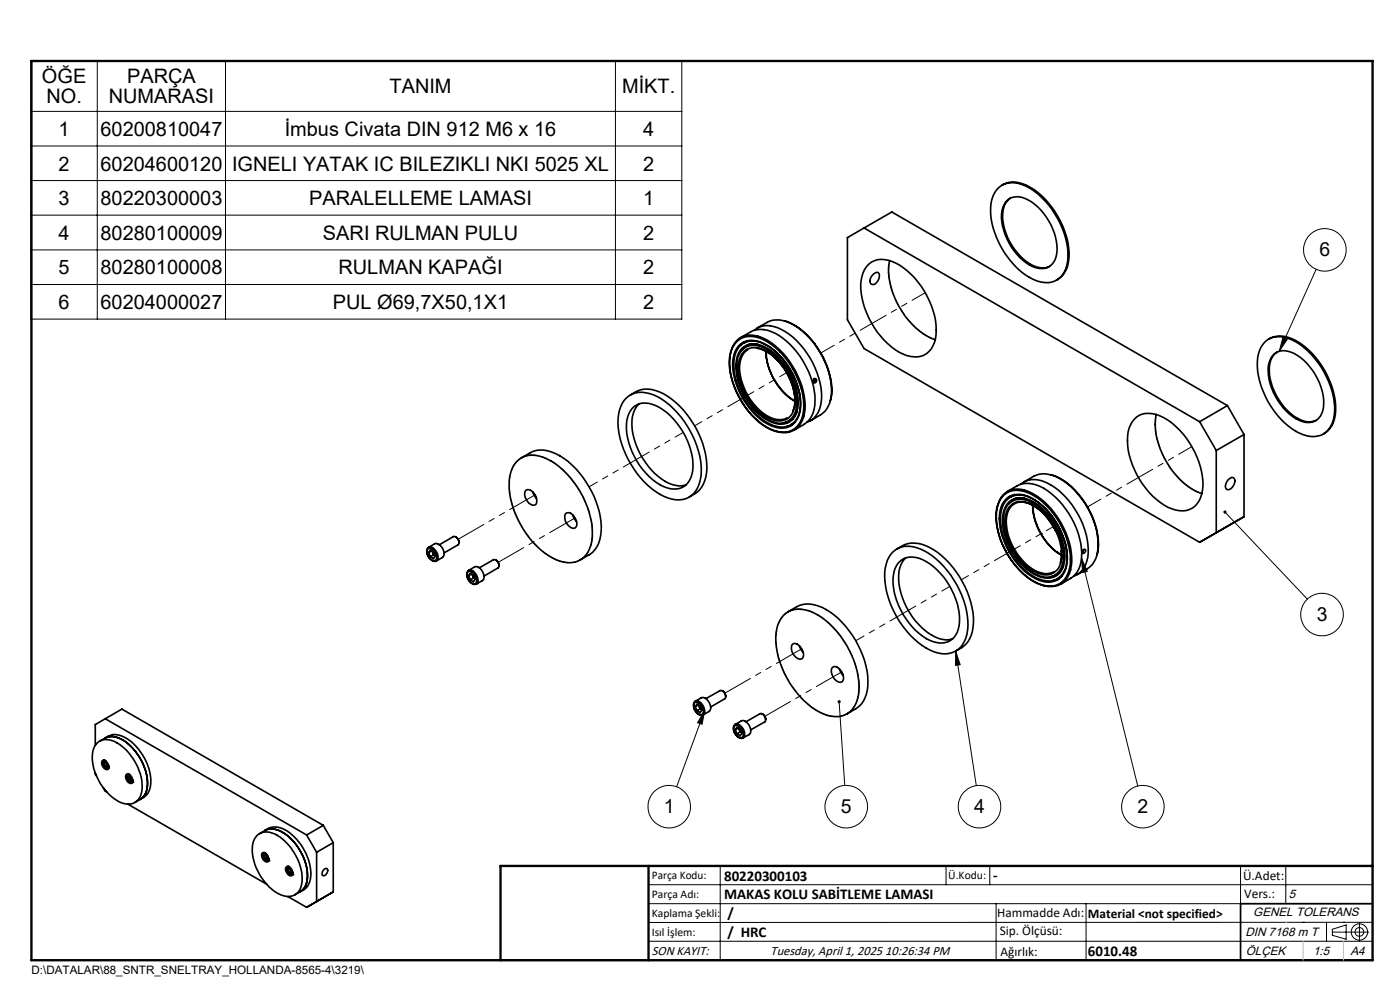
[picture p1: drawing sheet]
<svg xmlns="http://www.w3.org/2000/svg" width="297mm" height="210mm" viewBox="0 0 297 210" stroke-linecap="round" stroke-linejoin="round" font-family="sans-serif">
<g fill="none" stroke="#000" stroke-width=".35">
<path d="M211.9 39.8a5 5 0 0 1 5.6-.4 17.8 17.8 0 0 1 9.1 15.2 5.1 5.1 0 0 1-3.5 5.3 9.2 9.2 0 0 1-8-3.7 18 18 0 0 1-5-12.1 6 6 0 0 1 1.8-4.3zM212.5 39.3a5.2 5.2 0 0 1 5.3 0 17.8 17.8 0 0 1 9 15.1 5.5 5.5 0 0 1-2.6 5M183.3 48.4l71.2 41.1M183.3 48.4l-3.5 2v17.4l3.5 6.1 71.2 41.1M183.3 48.4l5.9-3.4 71.2 41M184.3 56a4.9 4.9 0 0 1 5.7-.2 17.2 17.2 0 0 1 8.6 15.1 4.5 4.5 0 0 1-5.3 4.7 13.1 13.1 0 0 1-7.8-6.1 15.8 15.8 0 0 1-2.8-10.1 5.6 5.6 0 0 1 1.6-3.4zM185.3 58.2a.74 .74 0 0 1 1.1-.2 1.78 1.78 0 0 1-1.3 2.4 1.1 1.1 0 0 1-.1-1.9zM188.7 55.3a14.7 14.7 0 0 0 2.7 10.8 14 14 0 0 0 7 6M213.4 42.8a3.6 3.6 0 0 1 4.6-.4 12.7 12.7 0 0 1 6.2 11.3 3.4 3.4 0 0 1-5.2 2.8 12.6 12.6 0 0 1-6.5-11.1 4.7 4.7 0 0 1 .9-2.6zM214.3 42a4.8 4.8 0 0 0-1.5 4.8 12.9 12.9 0 0 0 6.5 9.6 3.9 3.9 0 0 0 3.3 .1M155 74.6a14.6 14.6 0 0 0 2.1 10.1 14.2 14.2 0 0 0 7.6 6.8M155 74.5a4.4 4.4 0 0 1 6.3-3 16.9 16.9 0 0 1 9.3 12.5 7.1 7.1 0 0 1-1.8 7 4.4 4.4 0 0 1-4 .5"/>
<path d="M156.2 72.5a5.1 5.1 0 0 1 6.5 0 17.2 17.2 0 0 1 7.8 14.5 4.5 4.5 0 0 1-6.9 4.1 16.7 16.7 0 0 1-8.8-15.1 5.7 5.7 0 0 1 1.4-3.5zM156.7 73.3a4.3 4.3 0 0 1 5.2-.5 15.6 15.6 0 0 1 8 13.4 4.4 4.4 0 0 1-3.6 4.6 8 8 0 0 1-6-2.8 15.9 15.9 0 0 1-4.9-11.2 6 6 0 0 1 1.3-3.5zM156.9 73.4a4.2 4.2 0 0 1 5.1-.5 15.1 15.1 0 0 1 7.7 14 4 4 0 0 1-5.5 3.4 14.6 14.6 0 0 1-8.1-9.7 8 8 0 0 1 .8-7.2zM157.1 71.6l2.1-1.2a5.3 5.3 0 0 1 5.2 .3 17.4 17.4 0 0 1 8.5 15.2 5.2 5.2 0 0 1-2.3 4.1l-2.1 1.3M157.4 73.8a4.2 4.2 0 0 1 5.1-.1 13.9 13.9 0 0 1 6.7 13 3.7 3.7 0 0 1-5.5 2.9 14 14 0 0 1-7.5-13.3 4.8 4.8 0 0 1 1.2-2.5zM157.6 74.1a4.3 4.3 0 0 1 5.1 0 13.8 13.8 0 0 1 6.3 12.1 3.6 3.6 0 0 1-5.3 3.2 13.7 13.7 0 0 1-7.4-12.2 4.6 4.6 0 0 1 1.3-3.1zM157.8 74.6a3.5 3.5 0 0 1 4.1-.4 12.6 12.6 0 0 1 6.7 12.2 3.4 3.4 0 0 1-5.2 2.5 12.7 12.7 0 0 1-6.7-12.2l.4-1.2zM157.9 72.5l-.8 .8M158.6 74.2a4.9 4.9 0 0 0-1.5 5.4 12.5 12.5 0 0 0 6.8 9.2l1.3 .2 1.2-.1 .6-.3M158.7 72.3l-1 .5M159.1 73l-.7 .4M160 70.1a4.6 4.6 0 0 1 5-.6 17.1 17.1 0 0 1 9.2 12.7 7.1 7.1 0 0 1-2 6.9l-1 .5"/>
<path d="M160.6 69.6a6.8 6.8 0 0 1 4.7-1.7 11.5 11.5 0 0 1 7.2 4.7 16.1 16.1 0 0 1 3.7 12l-.1 .8a4.7 4.7 0 0 1-2 2.6l-2.2 1.2M160.7 73.9a9.9 9.9 0 0 1 6.2 5.2 11.1 11.1 0 0 1 1.6 7.4l-.3 .6M160.8 73.1a3.4 3.4 0 0 0-3.5 1.2M162.5 74.5a12.8 12.8 0 0 0 6.1 10.6M162.6 75.3a13.1 13.1 0 0 0 6 9.7M162.6 74.6v.7M166.5 68.1a14.4 14.4 0 0 1 7.6 6.8 14.9 14.9 0 0 1 2.1 10M268.4 72.5a5.1 5.1 0 0 1 5.7-.4 17.7 17.7 0 0 1 9 15.1 5.5 5.5 0 0 1-2.8 5.1 6.7 6.7 0 0 1-6.2-1.3 18 18 0 0 1-7.4-14.2 6.2 6.2 0 0 1 1.7-4.3zM269.1 72a5.2 5.2 0 0 1 5.2 0 17.4 17.4 0 0 1 9 16 5.1 5.1 0 0 1-2.6 4.1M270.3 75.1a4.1 4.1 0 0 1 5 .3 12.8 12.8 0 0 1 5.5 11 3.3 3.3 0 0 1-5.2 2.8 12.5 12.5 0 0 1-6.5-11.9 4.1 4.1 0 0 1 1.2-2.2zM270.9 74.7a4.8 4.8 0 0 0-1.6 4.8 13.4 13.4 0 0 0 5.9 9.2 4.2 4.2 0 0 0 4 .5M109.6 98a4.9 4.9 0 0 1 5.5-1 17.5 17.5 0 0 1 9 9.4 13.3 13.3 0 0 1 1 9.9 4.7 4.7 0 0 1-6.1 2.8 17.3 17.3 0 0 1-9.7-10.1 12.7 12.7 0 0 1-.6-9.8z"/>
<path d="M110.6 97.1a8.4 8.4 0 0 1 4-1.6 11.5 11.5 0 0 1 8.2 4.7 19 19 0 0 1 4.7 12.5 6.3 6.3 0 0 1-4.4 6.1M132.9 84.4a5.3 5.3 0 0 1 5.8-.6 18.9 18.9 0 0 1 9.8 13.1 9 9 0 0 1-1.3 7.7 5.1 5.1 0 0 1-6.4 .7 19.1 19.1 0 0 1-9.5-13.4 9 9 0 0 1 1.1-7zM133.7 83.8a5.6 5.6 0 0 1 6.1-.7 18.9 18.9 0 0 1 9.8 13.1 9 9 0 0 1-1.2 7.8l-2.2 1.4M134.1 86.7a4.1 4.1 0 0 1 5.1-.6 15 15 0 0 1 7.7 13.9 3.9 3.9 0 0 1-5.4 3.5 14.4 14.4 0 0 1-8.1-9.6 8 8 0 0 1 .7-7.2zM135.6 85.7a6.2 6.2 0 0 0-1.5 5.5 15.6 15.6 0 0 0 7.8 11.3 4.9 4.9 0 0 0 3.6 .4M168.1 90.2l-1.1 .2M168.2 88.9l-.7 .4M168.7 89.6l-1 .5M169.1 87.4a3.5 3.5 0 0 1-2.9 2.3M172.6 80.4a.4 .4 0 0 1 .6 .1 .4 .4 0 0 1-.1 .5 .4 .4 0 0 1-.5 0zM172.7 80.3l.2 .5-.3 .3M172.8 80.8l-.2 .2"/>
<path d="M172.8 80.5l-.3 .2M240.7 88.9a4.6 4.6 0 0 1 5.5-.6 17.1 17.1 0 0 1 8.9 12.9 6.6 6.6 0 0 1-2.2 6.6 5.8 5.8 0 0 1-5.9-.6 17.4 17.4 0 0 1-7.8-14.7 5.7 5.7 0 0 1 1.5-3.6zM245.3 87.9a15.1 15.1 0 0 0 2.9 11.4 13.7 13.7 0 0 0 6.8 5.4M254.5 89.5l3.5 6.1M258 95.6v17.4l-3.5 2M260.4 86l-5.9 3.5M260.4 86l3.5 6.2M263.9 92.2l-5.9 3.4M263.9 92.2v17.4M90.8 116.4a1.68 1.68 0 0 1 1.8 1.6 .71 .71 0 0 1-.3 .9 .71 .71 0 0 1-1-.3l-.6-1a1.14 1.14 0 0 1 .1-1.2zM90.9 116.1a1.83 1.83 0 0 0 .8 2.8l.6 .2 .3-.1M90.9 116.1h.1"/>
<path d="M90.9 116.1l1.3-.8a1.95 1.95 0 0 1 1.8 2.8l-1.4 .9a1.83 1.83 0 0 0-.5-2.6 1.07 1.07 0 0 0-1.2-.3zM90.9 117.2l.4 .9M90.9 117.2l.4-.5 .7 .4 .3 .9-.3 .5-.7-.4M91.5 116.9l-.6 .3M91.7 117l.1 .3M91.8 117v.3M91.8 117.3l.4 .5-.2-.1M91.8 117.3l.2 .4M92 117.7l-.7 .4M96.7 113.9l-.5-.1-3 1.8M96.7 113.9l.6 .7v.9l-3.1 1.8M96.7 113.9l.5 .5 .2 .7"/>
<path d="M105.2 118.8l-.5-.1-3 1.8M105.2 118.8l.4 .4a.95 .95 0 0 1 .1 1.3l-3 1.7M105.2 118.8l.5 .5 .2 .7M111.5 104.1a1.18 1.18 0 0 1 1.7 .5 1.97 1.97 0 0 1 .3 2.5 1.82 1.82 0 0 1-2-1.5 1.7 1.7 0 0 1 0-1.5zM113 104.3l.8 1.4M119.9 109a1.16 1.16 0 0 1 1.8 .5l.3 .4a1.4 1.4 0 0 1-.3 2.2 2.38 2.38 0 0 1-1.8-3.1zM121.5 109.2l.8 1.4M189.5 117a5.1 5.1 0 0 1 5.7-.6 18.3 18.3 0 0 1 9.2 10.9 12.2 12.2 0 0 1 .2 8.7 4.8 4.8 0 0 1-6.4 2.3 17.8 17.8 0 0 1-9.4-10.5 11.9 11.9 0 0 1-.2-9.6zM190.3 116.4a6.4 6.4 0 0 1 7.8 .3 19.6 19.6 0 0 1 8.4 15.2 6.2 6.2 0 0 1-3.8 6.2M190.6 119.3a4.1 4.1 0 0 1 5.2-.6 15.1 15.1 0 0 1 7.7 13.9 3.9 3.9 0 0 1-5.5 3.5 14.3 14.3 0 0 1-8.1-9.6 8 8 0 0 1 .7-7.2zM192.1 118.3a6.2 6.2 0 0 0-1.4 5.6 15.3 15.3 0 0 0 7.7 11.2 4.6 4.6 0 0 0 3.7 .4M211.6 107.4a14.4 14.4 0 0 0 2 10 16.2 16.2 0 0 0 6.7 6.5l1.1 .3"/>
<path d="M211.6 107.3a4.5 4.5 0 0 1 6.7-3 17.2 17.2 0 0 1 9.1 14.9 5 5 0 0 1-3.6 5.1l-1.4 .1-.9-.2M213.1 104.9a4.6 4.6 0 0 1 5.2-.3 16.8 16.8 0 0 1 8.7 15.2 4.5 4.5 0 0 1-4.2 4.5 10.4 10.4 0 0 1-7.2-4.2 16.7 16.7 0 0 1-4.2-11.6 5.6 5.6 0 0 1 1.7-3.6zM213.5 105.8a4.6 4.6 0 0 1 5.3-.2 15.5 15.5 0 0 1 7.6 13.6 4.1 4.1 0 0 1-6 3.9 15.4 15.4 0 0 1-8.3-12.2 6.1 6.1 0 0 1 1.4-5.1zM213.7 105.9a4.4 4.4 0 0 1 5.2-.1 15.3 15.3 0 0 1 7.4 13.3 4 4 0 0 1-5.8 3.7 15.1 15.1 0 0 1-8.2-11.9 6.3 6.3 0 0 1 1.4-5zM213.7 104.3a6.9 6.9 0 0 1 4.6-1.8 11.7 11.7 0 0 1 7.8 5.5 15.7 15.7 0 0 1 3.2 11.1 4.9 4.9 0 0 1-2.2 3.6l-2.1 1.2M213.8 107.1a3.8 3.8 0 0 1 4.9-.6 13.5 13.5 0 0 1 6.8 12.6 3.6 3.6 0 0 1-5.4 2.9 13.7 13.7 0 0 1-7.2-12.3 4.7 4.7 0 0 1 .9-2.6zM214.1 106.4a4.3 4.3 0 0 1 5.2 .1 14.5 14.5 0 0 1 6.6 12.3 3.8 3.8 0 0 1-3.7 3.9 9.9 9.9 0 0 1-7-5 12.7 12.7 0 0 1-2.3-9 4.4 4.4 0 0 1 1.2-2.3zM214.2 107.4a3.3 3.3 0 0 1 3.9-.7 12.8 12.8 0 0 1 7.1 11.8 3.4 3.4 0 0 1-4.9 3.2 12.7 12.7 0 0 1-7.1-11 4.9 4.9 0 0 1 1-3.3zM214.4 105.2l-.8 .8M215.2 104.9l-.9 .6M215.7 105.6l-.8 .5M216.5 102.7a4.8 4.8 0 0 1 5.5-.3 17.3 17.3 0 0 1 8.8 13.1 6.8 6.8 0 0 1-1.8 6.1l-1.2 .6"/>
<path d="M217.2 102.3a8.7 8.7 0 0 1 3.6-1.8 8.2 8.2 0 0 1 6.4 2.7 17.9 17.9 0 0 1 5.8 12.7 5.5 5.5 0 0 1-2.4 4.8l-2.1 1.2M217.3 105.7a3.4 3.4 0 0 0-3.4 1.3M217.4 106.6a10.9 10.9 0 0 1 6.5 6M217.5 106.6a3.2 3.2 0 0 0-4 3.1 12.6 12.6 0 0 0 6.2 11.4 4 4 0 0 0 3.8 .2M219.1 107.2a12.9 12.9 0 0 0 6.1 10.6M219.1 107.2a11.7 11.7 0 0 0 1.8 6M220.9 113.4l.4 .6a12.2 12.2 0 0 0 3 3.2M223 100.7a15 15 0 0 1 8.2 7.8 14.1 14.1 0 0 1 1.6 9.1M224.3 117.1l.9 .6M225.1 116.8l.1 1.2-.3 1.4M229.8 116.6a.33 .33 0 0 1 .5 .1 .33 .33 0 0 1-.1 .5l-.4 .2a.5 .5 0 0 1 0-.8zM229.9 116.6l-.2 .4"/>
<path d="M260.5 101.9a1 1 0 0 1 1.3-.4 1.82 1.82 0 0 1-1.3 2.4 1.01 1.01 0 0 1-.3-1.7zM263.9 109.6l-3.5 2M263.9 109.6l-9.4 5.4M99.3 121.3a1.67 1.67 0 0 1 1.8 2 .71 .71 0 0 1-.6 .6 .71 .71 0 0 1-.7-.4l-.6-1-.1-.7zM99.4 122.1l.4-.5 .6 .4 .4 .9-.4 .5-.6-.4M99.4 122.1l.4 .9M99.4 121a1.67 1.67 0 0 0 .5 2.6 1.02 1.02 0 0 0 1.2 .3M99.4 121l1.3-.7a1.93 1.93 0 0 1 2 2.2l-.2 .5-1.4 .9M99.4 121a1.93 1.93 0 0 1 2 2.2l-.3 .7M100 121.8l-.6 .3M100.2 121.9l.1 .3M100.3 122.2l.4 .5-.2-.1"/>
<path d="M100.3 122.2l.2 .4M100.5 122.6l-.7 .4M166.1 130.6a5 5 0 0 1 5.6-1 18 18 0 0 1 9.5 10.5 11.9 11.9 0 0 1 .1 9.6 4.9 4.9 0 0 1-6.6 1.7 18.1 18.1 0 0 1-9.2-10.8 12.3 12.3 0 0 1-.2-8.7zM167.1 129.8a8.2 8.2 0 0 1 4.1-1.7 11.4 11.4 0 0 1 8.2 4.7 18.9 18.9 0 0 1 4.7 12.6 5.7 5.7 0 0 1-2.6 4.9l-1.8 1.1M168 136.8a1.16 1.16 0 0 1 1.8 .5l.3 .3a1.4 1.4 0 0 1-.3 2.2 2.38 2.38 0 0 1-1.8-3zM169.6 137l.8 1.4M224.6 122.8l-1.1 .3M224.8 121.5l-.7 .4M225.2 122.2l-.9 .6M225.6 120a3.4 3.4 0 0 1-2.8 2.4M20.5 157.7a3.4 3.4 0 0 1 4.4-.1 11.3 11.3 0 0 1 5.2 10.2 2.98 2.98 0 0 1-4.5 2.4 11.2 11.2 0 0 1-5.9-10.8l.3-.9zM22.3 156.6a3.9 3.9 0 0 1 4.2 .7 11.1 11.1 0 0 1 4.6 10.3l-.6 1.3-.8 .7"/>
<path d="M22.3 156.6a3.7 3.7 0 0 1 4.7 .1 11.2 11.2 0 0 1 4.9 10.3l-.3 .9-.5 .8-1.4 .9M22.3 156.6a4.1 4.1 0 0 1 4.5 .8 11.3 11.3 0 0 1 4.4 10l-.6 1.3-.9 .9M22.3 156.6l-1.2 .6M22.3 152.5l42.8 24.6M22.3 152.5l-2.1 1.2v4.4M22.3 152.5l3.6-2.1 42.7 24.7M147.4 149a1.67 1.67 0 0 1 1.8 2.1 .71 .71 0 0 1-.6 .6 .71 .71 0 0 1-.7-.4l-.7-1.1a1.2 1.2 0 0 1 .2-1.2zM147.5 149.9l.3 .9M147.5 149.9l.3-.5 .7 .4 .4 .9-.4 .5-.7-.4M147.5 148.8a1.67 1.67 0 0 0 .5 2.6l.6 .3 .6-.1M147.5 148.7l1.3-.7a1.93 1.93 0 0 1 2 2.2l-.2 .6-1.4 .9a1.94 1.94 0 0 0-.9-2.9zM148.1 149.5l-.6 .4"/>
<path d="M148.3 149.6l.1 .3M148.3 149.7l.1 .2M148.4 149.9l.4 .6-.2-.2M148.4 149.9l.2 .4M148.6 150.3l-.8 .5M153.2 146.5h-.4l-3 1.7M153.2 146.5l.5 .5a.95 .95 0 0 1 0 1.2l-2.9 1.8M153.2 146.5l.6 .5 .2 .8M155.7 154.1a.94 .94 0 0 1 1.5 .4l.4 .7a.76 .76 0 0 1 0 1 .76 .76 0 0 1-.9 .2l-.6-.6-.4-.7zM156 153.7l1.3-.8a1.61 1.61 0 0 1 1.8 1.4 1.23 1.23 0 0 1-.2 1.5l-1.2 .7a1.89 1.89 0 0 1-2.1-2.3l.4-.5M156 153.6a1.99 1.99 0 0 1 2 2.2l-.1 .4-.2 .4M156 153.6v.1"/>
<path d="M156 154.8l.3 .9M156 154.8l.3-.5 .7 .4 .4 .9-.4 .5-.7-.4M156.6 154.4l-.6 .4M156.8 154.5l.1 .3M156.8 154.6l.1 .2M156.9 154.8l.4 .6-.2-.2M156.9 154.8l.2 .4M157.1 155.2l-.8 .5M161.7 151.4h-.4l-3 1.7M161.7 151.4l.6 .8v.8l-3.1 1.8M161.7 151.4l.6 .5 .1 .8M176.5 141.7a1.14 1.14 0 0 1 1.8 .4l.5 .9a1.17 1.17 0 0 1-.5 1.7 2.39 2.39 0 0 1-1.8-3z"/>
<path d="M178.1 141.9l.3 .8 .5 .6M20.2 163.9l.3 .7M21.7 161.4a.92 .92 0 0 1 1.3 .8 .64 .64 0 0 1-.1 1 .64 .64 0 0 1-1-.4l-.3-.7zM21.9 167.1l.4 .7 .3 .2M22 161.2h.1M22 162l.3 .5M22 162l.3-.4 .4 .3 .2 .5-.2 .3-.4-.2M22.1 161.2a1.08 1.08 0 0 0-.1 1.2 1.08 1.08 0 0 0 1.1 .6M22.4 161.7l-.4 .3M22.5 161.5a.51 .51 0 0 0-.7 .2 .51 .51 0 0 0 .2 .7l.1 .2a.5 .5 0 0 0 .5 .4 .5 .5 0 0 0 .5-.5M22.5 161.8l.1 .2M22.6 162l.2 .3-.1-.1"/>
<path d="M22.6 162l.1 .2M22.7 162.2l-.4 .3M26.7 164.4a.92 .92 0 0 1 1.4 .7l.1 .3a.55 .55 0 0 1-.3 .8 .55 .55 0 0 1-.7-.3l-.5-.6zM27.1 170.6l29.5 17M27.1 164.2h.1M27.2 164.2a1.09 1.09 0 0 0-.1 1.2 1.09 1.09 0 0 0 1.1 .5M27.2 164.9l.1 .5M27.2 164.9l.1-.3 .5 .2 .2 .5-.2 .4-.5-.3M27.5 164.7l-.3 .2M27.6 164.4l-.2-.1a.65 .65 0 0 0-.5 .6 .65 .65 0 0 0 .3 .6 .48 .48 0 0 0 .5 .4 .48 .48 0 0 0 .5-.4M27.6 164.7l.1 .2zM27.7 164.9l.2 .3h-.1"/>
<path d="M27.7 164.9l.1 .3M27.8 165.2l-.5 .2M28.2 165.9h.1M29.7 169.6l-1.1 .6M54.4 177.3a3.4 3.4 0 0 1 4.4-.1 11.3 11.3 0 0 1 5.2 10.2 2.98 2.98 0 0 1-4.4 2.4 11.2 11.2 0 0 1-6-10.8l.3-.9zM56.2 176.2a4 4 0 0 1 4.3 .7 11 11 0 0 1 4.6 10.3l-.6 1.3-.8 .7M56.2 176.2a4.1 4.1 0 0 1 5.2 .4 11.3 11.3 0 0 1 4.4 10l-.3 .9-.5 .8-1.3 .9M56.2 176.2a4.3 4.3 0 0 1 4.5 .9 11.2 11.2 0 0 1 4.4 9.9l-.5 1.3-.9 .9M56.2 176.2l-1.1 .6M65.1 177.1l2.1 3.7M68.6 175.1l-3.5 2M68.6 175.1l2.1 3.6"/>
<path d="M70.7 178.7l-3.5 2.1M70.7 178.7v10.5M55.7 180.9a1.27 1.27 0 0 1 1.1 1.9 1.27 1.27 0 0 1-1.1-1.9zM56 180.9h.1M56 181.5l.2 .6M56 181.5l.2-.3 .4 .3 .2 .5-.2 .3-.4-.2M56 180.9a1.09 1.09 0 0 0 0 1.1 1.09 1.09 0 0 0 1 .6M56.3 181.3l-.3 .2M56.4 181h-.2a.66 .66 0 0 0-.4 .5 .66 .66 0 0 0 .3 .7 .5 .5 0 0 0 .5 .4 .5 .5 0 0 0 .4-.5M56.5 181.4v.1zM56.5 181.5l.3 .4-.2-.1M56.5 181.5l.1 .3"/>
<path d="M56.6 181.8l-.4 .3M57 182.6h.1M60.7 184a.92 .92 0 0 1 1.3 .7 .63 .63 0 0 1-.1 1 .63 .63 0 0 1-.9-.4l-.4-.7zM61.1 190.2l4 2.3M61.1 183.8a1.08 1.08 0 0 0-.1 1.2 1.08 1.08 0 0 0 1.1 .5M61.1 183.8h.1M61.1 184.5l.2-.3 .4 .2 .2 .6-.2 .2-.4-.2M61.1 184.5l.2 .5M61.5 184.2l-.4 .3M61.5 184l-.2-.1a.64 .64 0 0 0-.5 .6 .64 .64 0 0 0 .4 .6l.6 .4 .3-.4M61.6 184.4v.1M61.6 184.3v.2"/>
<path d="M61.6 184.5l.3 .3-.2-.1M61.6 184.5l.1 .2M61.7 184.7l-.4 .3M62.1 185.5h.1M63.7 189.2l-1.2 .6M67.2 180.8v10.4M67.2 191.2l-2.1 1.3M68.6 184.6a.51 .51 0 0 1 .8-.3 .51 .51 0 0 1 0 .8l-.3 .4a.48 .48 0 0 1-.7 .2 .48 .48 0 0 1 0-.7zM70.7 189.2l-5.6 3.3M70.7 189.2l-3.5 2M291.2 191.7h-28v12M106.2 203.7h185"/>
</g>
<g fill="#000">
<path d="M259.6 108.4a.34 .34 0 0 0 .1 .5 .34 .34 0 0 0 .5-.2 .34 .34 0 0 0-.5-.4l.2 .3zM229.4 118.4l1.2 2.8-.9 .3zM202.7 138.1l1 2.9-1 .1zM149.5 150.7l-.6 2.9-.9-.3zM177.7 148.7a.34 .34 0 0 0 .2 .5 .34 .34 0 0 0 .5-.3 .34 .34 0 0 0-.4-.4v.4v-.4zM272.2 71.6l.9 .4-1.7 2.5z"/>
<circle cx="220.9" cy="113.2" r=".18"/>
</g>
<path d="M113 104.3l.8 1.4M121.5 109.2l.8 1.4M169.6 137l.8 1.4M178.1 141.9l.8 1.4" fill="none" stroke="#000" stroke-width=".21" stroke-dasharray="6.3 1.3 1.3 1.3 1.3 1.3"/>
<path d="M188.7 55.3a15.8 15.8 0 0 0 4.1 12.6 12.2 12.2 0 0 0 5.6 4.1M245.3 87.9a15.8 15.8 0 0 0 4 12.7 12.2 12.2 0 0 0 5.7 4.1" fill="none" stroke="#000" stroke-width=".21" stroke-dasharray="6.3 1.3 1.3 1.3 1.3 1.3" stroke-dashoffset="-.9"/>
<path d="M125.7 113a19.3 19.3 0 0 0-9.5-15.6 5.5 5.5 0 0 0-6.5 .4 7.9 7.9 0 0 0-1.6 6.6 19.7 19.7 0 0 0 9 13.9 5.8 5.8 0 0 0 6.6 0 6.6 6.6 0 0 0 2-5.3M182.3 145.7a19.3 19.3 0 0 0-9.5-15.7 5.5 5.5 0 0 0-6.5 .5 7.9 7.9 0 0 0-1.6 6.5 19.7 19.7 0 0 0 8.9 13.9 5.8 5.8 0 0 0 6.7 .1 6.6 6.6 0 0 0 2-5.3" fill="none" stroke="#000" stroke-width=".21" stroke-dasharray="6.3 1.3 1.3 1.3 1.3 1.3" stroke-dashoffset="3.4"/>
<path d="M97.2 114.4l16.3-9.4M105.7 119.3l16.3-9.4M153.8 147l16.3-9.4M162.3 151.9l16.3-9.4" fill="none" stroke="#000" stroke-width=".21" stroke-dasharray="6.3 1.3 1.3 1.3 1.3 1.3" stroke-dashoffset=".1"/>
<path d="M125 103.2l20-11.5M181.6 135.9l19.9-11.5" fill="none" stroke="#000" stroke-width=".21" stroke-dasharray="6.3 1.3 1.3 1.3 1.3 1.3" stroke-dashoffset="4.3"/>
<path d="M147.4 90.3l19.5-11.2M204 123l19.5-11.3" fill="none" stroke="#000" stroke-width=".21" stroke-dasharray="6.3 1.3 1.3 1.3 1.3 1.3" stroke-dashoffset="4.6"/>
<path d="M174.2 74.9l22.1-12.8M230.7 107.5l22.2-12.8" fill="none" stroke="#000" stroke-width=".21" stroke-dasharray="6.3 1.3 1.3 1.3 1.3 1.3" stroke-dashoffset="3.1"/>
<g fill="none" stroke="#000" stroke-width=".21">
<path d="M6.6 12.9h138v54.8h-138zM20.6 12.9v54.8M47.8 12.9v54.8M130.6 12.9v54.8M6.6 23.6h138M6.6 31h138M6.6 38.3h138M6.6 45.6h138M6.6 53h138M279.2 57.1l-7.8 17.4M6.6 60.4h138M272.2 71.6l.9 .4-1.7 2.5z"/>
<path d="M229.4 118.4l1.2 2.8-.9 .3zM229.4 118.4l12 48.3M259.9 108.6l17.5 18.5M202.7 138.1l1 2.9-1 .1zM202.7 138.1l4.4 28.5M149.5 150.7l-.6 2.9-.9-.3zM149.5 150.7l-6 16.2M178 148.9l1.2 17.7M137.6 187.7h153.6M137.6 191.7h153.6M137.6 199.7h153.6M152.8 183.7v20"/>
<path d="M200.7 183.7v4M210 183.7v4M211.3 191.7v12M230.4 191.7v12M263.2 183.7v20M272.8 183.7v8M276.4 195.6h.1M281.4 195.6v4.1M282.6 197.7h7.8M282.6 197.1l3-.9v3l-3-.8zM285 195.6h.1M288.4 195.8v3.8"/>
<path d="M291.2 195.6l-153.6 .1"/>
<circle cx="281.1" cy="53" r="4.5"/>
<circle cx="280.5" cy="130.4" r="4.5"/>
<circle cx="142" cy="171.1" r="4.5"/>
<circle cx="179.5" cy="171.1" r="4.5"/>
<circle cx="207.8" cy="171.1" r="4.5"/>
<circle cx="242.4" cy="171.1" r="4.5"/>
<circle cx="288.4" cy="197.7" r="1.74"/>
<circle cx="288.4" cy="197.7" r=".93"/>
</g>
<path d="M6.7 12.9h284.5v190.8h-284.5zM137.6 183.7v20M291.2 183.7h-185v20" fill="none" stroke="#000" stroke-width=".5"/>
<path d="M272.8 195.6h.1M276.4 199.7v4M285 199.7v4" fill="none" stroke="#c0c0c0" stroke-width=".21"/>
<g font-size="4.2">
<text x="8.9" y="17.7">ÖĞE</text>
<text x="27" y="17.7">PARÇA</text>
<text x="9.8" y="21.9">NO.</text>
<text x="23.1" y="21.9">NUMARASI</text>
<text x="82.6" y="19.8">TANIM</text>
<text x="132" y="19.8">MİKT.</text>
<text x="12.4" y="28.9">1</text>
<text x="21.3" y="28.9">60200810047</text>
<text x="60.4" y="28.9">İmbus Civata DIN 912 M6 x 16</text>
<text x="136.4" y="28.9">4</text>
<text x="12.4" y="36.2">2</text>
<text x="21.3" y="36.2">60204600120</text>
<text x="49.2" y="36.2">IGNELI YATAK IC BILEZIKLI NKI 5025 XL</text>
<text x="136.4" y="36.2">2</text>
<text x="12.4" y="43.5">3</text>
<text x="21.3" y="43.5">80220300003</text>
<text x="65.6" y="43.5">PARALELLEME LAMASI</text>
<text x="136.4" y="43.5">1</text>
<text x="12.4" y="50.9">4</text>
<text x="21.3" y="50.9">80280100009</text>
<text x="68.5" y="50.9">SARI RULMAN PULU</text>
<text x="136.4" y="50.9">2</text>
<text x="12.4" y="58.2">5</text>
<text x="21.3" y="58.2">80280100008</text>
<text x="71.8" y="58.2">RULMAN KAPAĞI</text>
<text x="136.4" y="58.2">2</text>
<text x="12.4" y="65.6">6</text>
<text x="21.3" y="65.6">60204000027</text>
<text x="70.6" y="65.6">PUL Ø69,7X50,1X1</text>
<text x="136.4" y="65.6">2</text>
</g>
<g font-size="4.1">
<text x="279.9" y="54.3">6</text>
<text x="279.3" y="131.6">3</text>
<text x="140.8" y="172.4">1</text>
<text x="178.4" y="172.4">5</text>
<text x="206.7" y="172.4">4</text>
<text x="241.3" y="172.4">2</text>
</g>
<g font-size="3.2">
<text x="153.6" y="190.8">MAKAS KOLU SABİTLEME LAMASI</text>
<text x="153.6" y="186.8">80220300103</text>
<text x="210.7" y="186.6">-</text>
<text x="154.3" y="194.8">/</text>
<text x="154.3" y="198.8">/ HRC</text>
<text x="230.8" y="202.8">6010.48</text>
</g>
<g font-size="2.8">
<text x="263.7" y="186.7">Ü.Adet:</text>
<text x="263.9" y="190.5">Vers.:</text>
<text x="211.5" y="194.5">Hammadde Adı:</text>
<text x="230.8" y="194.7">Material &lt;not specified&gt;</text>
<text x="138.3" y="202.6">SON KAYIT:</text>
<text x="163.5" y="202.6">Tuesday, April 1, 2025 10:26:34 PM</text>
<text x="212.1" y="198.4">Sip. Ölçüsü:</text>
<text x="212.2" y="202.7">Ağırlık:</text>
</g>
<g font-size="2.6">
<text x="273.4" y="190.4">5</text>
<text x="265.9" y="194.4">GENEL TOLERANS</text>
<text x="264.2" y="198.5">DIN 7168 m T</text>
<text x="264.3" y="202.6">ÖLÇEK</text>
<text x="278.5" y="202.6">1:5</text>
<text x="286.5" y="202.6">A4</text>
</g>
<g font-size="2.5">
<text x="138.3" y="186.4">Parça Kodu:</text>
<text x="138.3" y="190.5">Parça Adı:</text>
<text x="201.2" y="186.5">Ü.Kodu:</text>
<text x="138.3" y="194.5">Kaplama Şekli:</text>
<text x="138.3" y="198.6">Isıl İşlem:</text>
<text x="6.7" y="206.7">D:\DATALAR\88_SNTR_SNELTRAY_HOLLANDA-8565-4\3219\</text>
</g>
</svg>
